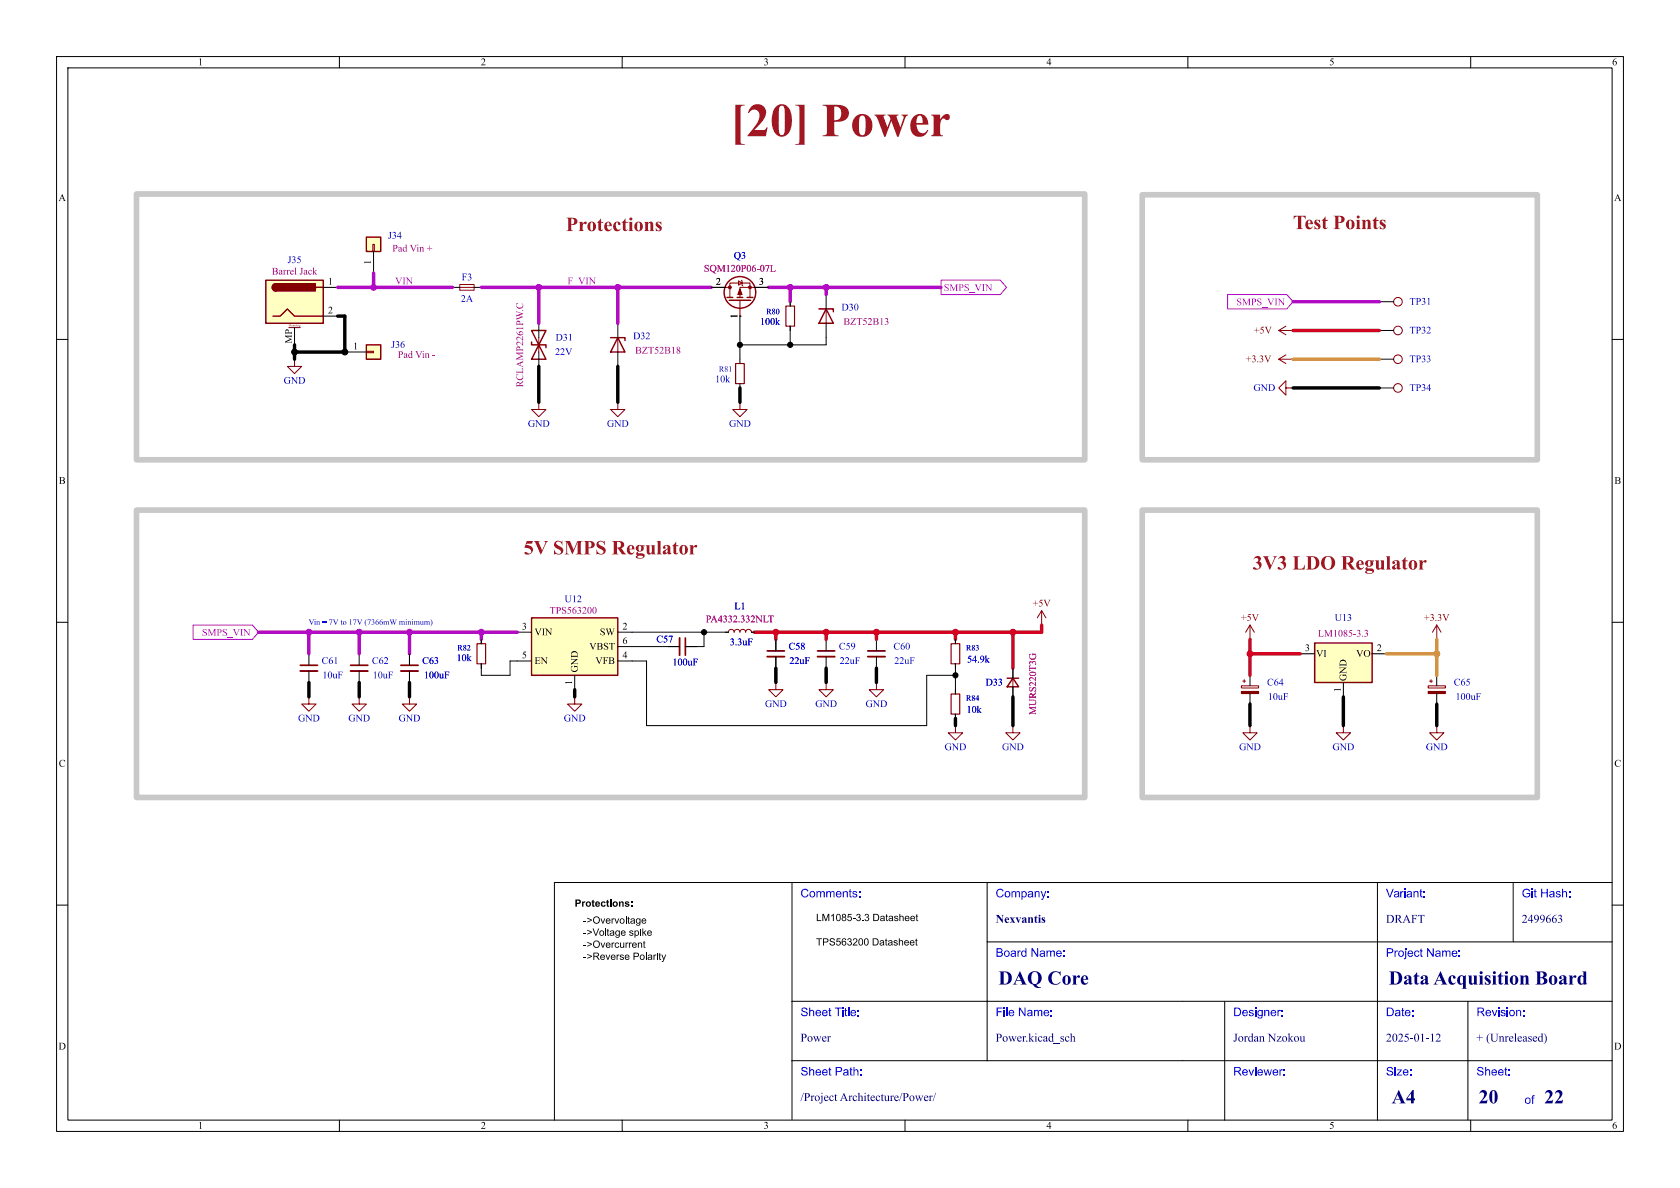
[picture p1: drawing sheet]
<svg xmlns="http://www.w3.org/2000/svg" width="297mm" height="210mm" viewBox="0 0 297 210" stroke-linecap="round" stroke-linejoin="round" font-family="sans-serif">
<g fill="none" stroke="#000" stroke-width=".18">
<path d="M10 10h277v190h-277zM12 12h273v186h-273zM60 10v2M110 10v2M160 10v2M210 10v2M260 10v2M10 60h2M285 60h2M10 110h2M54.6 115.6v2M54.6 118.6v2.1"/>
<path d="M285 110h2M140 156v42M174.5 156v31.5M243.5 156v42M267.5 156v10.5M285 156h-187v42M10 160h2M140 177h145M174.5 166.5h110.5M216.5 177v21M259.5 177v21M285 160h2"/>
<path d="M60 198v2M110 198v2M140 187.5h145M160 198v2M210 198v2M260 198v2"/>
</g>
<path d="M53.1 117.6h3" fill="none" stroke="#840000" stroke-width=".3"/>
<path d="M53.1 118.6h3" fill="none" stroke="#840000" stroke-width=".33"/>
<path d="M64.8 61h2.5v2.5h-2.5z" fill="#ffffc2"/>
<path d="M94 58.4h2.5l-2.5 5.1h2.5zM107.9 59.7h2.6v.5M109.2 59.7l1.3 2.5h-2.6zM64.8 61h2.5v2.5h-2.5zM94 60.5v.5h2.5v.5" fill="none" stroke="#840000" stroke-width=".25"/>
<path d="M81.3 50.3h2.5v1h-2.5zM81.3 50.8h2.5M95.2 59.7v2.5M109.2 59.7v2.5M64.8 62.1h1.2v.3h-1.2zM95.2 71.1v1.3h1.3l-1.3 1.3-1.2-1.3h1.2M109.2 71.1v1.3h1.3l-1.3 1.3-1.3-1.3h1.3" fill="none" stroke="#840000" stroke-width=".18"/>
<path d="M80 50.8h1.3M83.8 50.8h1.3M95.2 57.2v2.5M109.2 57.2v2.5M61 62.2h3.8M95.2 71.1h.1M95.2 62.2v2.6M109.2 71.1h.1M109.2 62.2v2.6" fill="none" stroke="#000" stroke-width=".18"/>
<path d="M232.4 113.7h10.2v7h-10.2z" fill="#ffffc2"/>
<path d="M232.4 113.7h10.2v7h-10.2z" fill="none" stroke="#840000" stroke-width=".25"/>
<path d="M139.7 53.3v.8M139.7 57.7v.7M63.5 115.6v2M63.5 118.6v2.1M229.9 115.6h2.5M242.6 115.6h2.5M54.6 123.2h.1M63.5 123.2h.1M72.4 123.2h.1M101.6 123.2h.1M237.5 120.7v2.5" fill="none" stroke="#000" stroke-width=".18"/>
<path d="M54.6 123.2v1.3h1.3l-1.3 1.2-1.3-1.2h1.3M63.5 123.2v1.3h1.3l-1.3 1.2-1.3-1.2h1.3M72.4 123.2v1.3h1.3l-1.3 1.2-1.3-1.2h1.3M101.6 123.2v1.3h1.3l-1.3 1.2-1.3-1.2h1.3" fill="none" stroke="#840000" stroke-width=".18"/>
<path d="M62 117.6h3" fill="none" stroke="#840000" stroke-width=".3"/>
<path d="M62 118.6h3" fill="none" stroke="#840000" stroke-width=".33"/>
<path d="M138.9 54.1h1.6v3.6h-1.6z" fill="none" stroke="#840000" stroke-width=".2"/>
<path d="M64.8 41.9h2.5v2.6h-2.5z" fill="#ffffc2"/>
<path d="M64.8 41.9h2.5v2.6h-2.5zM144.8 54.6h2.5v.5M146 54.6l1.3 2.6h-2.5z" fill="none" stroke="#840000" stroke-width=".25"/>
<g fill="none" stroke="#840000" stroke-width=".18">
<path d="M65.9 43.2h.3v1.3h-.3zM146 54.6v2.6M226.1 58.4l1.2 .8M226.1 58.4h2.5M227.3 57.7l-1.2 .7M130.8 71.1v1.3h1.3l-1.3 1.3-1.3-1.3h1.3M226.1 63.5l1.2 .8M226.1 63.5h2.5M227.3 68.6v-1.3l-1.2 1.3 1.2 1.3v-1.3h1.3M227.3 62.7l-1.2 .8M128.8 111.8l.1-.4 .4-.1 .3 .1 .2 .4 .1-.4 .3-.1 .4 .1 .2 .4 .2-.5h.4l.3 .2 .1 .3 .2-.4 .4-.1 .3 .1 .1 .4M184.1 108l-.7 1.2"/>
<path d="M184.1 108l.8 1.2M184.1 108v2.5M254 110.5l-.8 1.3M254 110.5l.8 1.3M254 110.5v2.5M137.2 120.7v1.2h1.2l-1.2 1.3-1.3-1.3h1.3M146 120.7v1.2h1.3l-1.3 1.3-1.2-1.3h1.2M154.9 120.7v1.2h1.3l-1.3 1.3-1.2-1.3h1.2M168.9 128.3v1.2h1.3l-1.3 1.3-1.3-1.3h1.3M237.5 128.3v1.2h1.3l-1.3 1.3-1.3-1.3h1.3M252.5 121.2h3v.4h-3zM252.7 120.4h.5"/>
<path d="M253 120.1v.6M254 128.3v1.2h1.3l-1.3 1.3-1.3-1.3h1.3"/>
<circle cx="247.1" cy="58.4" r=".76"/>
</g>
<g fill="none" stroke="#000" stroke-width=".18">
<path d="M66 44.5v3.8M146 52.1v2.5M146 57.2v2.5M228.6 58.4h.1M243.8 58.4h2.6M130.8 71.1h.1M130.8 63.5v.8M130.8 67.8v.8M228.6 68.6h.1M228.6 63.5h.1M72.4 115.6v2M72.4 118.6v2.1"/>
<path d="M85.1 113v.8M85.1 117.3v.8M118.1 114.3h2M121.2 114.3h2M128.3 111.8h.5M132.8 111.8h.5M137.2 113v2.1M137.2 116.1v2M146 113v2.1M146 116.1v2M154.9 113v2.1M154.9 116.1v2"/>
<path d="M168.9 113v.8M168.9 117.3v.8M184.1 110.5h.1M254 113h.1M254 119.4v1.8M137.2 120.7h.1M146 120.7h.1M154.9 120.7h.1M168.9 128.3h.1M168.9 121.9v.8M168.9 126.2v.8M237.5 128.3h.1"/>
<path d="M254 128.3h.1M254 122.6v1.9"/>
</g>
<path d="M70.9 117.6h3M121.2 112.8v3M135.6 115.1h3.1M144.5 115.1h3.1M153.4 115.1h3.1" fill="none" stroke="#840000" stroke-width=".3"/>
<path d="M70.9 118.6h3M120.1 112.8v3M135.6 116.1h3.1M144.5 116.1h3.1M153.4 116.1h3.1" fill="none" stroke="#840000" stroke-width=".33"/>
<path d="M130 64.3h1.6v3.5h-1.6zM84.3 113.8h1.6v3.5h-1.6zM168.1 113.8h1.6v3.5h-1.6zM168.1 122.7h1.6v3.5h-1.6z" fill="none" stroke="#840000" stroke-width=".2"/>
<path d="M252.5 122.2h3v.4h-3z" fill="#840000" stroke="#840000" stroke-width=".18"/>
<path d="M47 49.5h10.1v7.7h-10.1z" fill="#ffffc2"/>
<g fill="none" stroke="#840000" stroke-width=".25">
<path d="M47 49.5h10.1v7.7h-10.1zM48.3 55.9h1.2l1.3-1.3 1.3 1.3h5M48.8 50.2a.64 .64 0 0 0-.7 .6 .64 .64 0 0 0 .7 .6M55.9 50.8h1.2M128.5 52.6h1M128.9 53.1h3.8M130.3 52.6h1M132.1 52.6h1M178.1 119.9h2M179.1 119.9l1 1.5h-2z"/>
<circle cx="130.8" cy="51.7" r="2.79"/>
</g>
<g fill="#840000" stroke="#840000" stroke-width=".25">
<path d="M48.3 50.4l.5-.2v1.2a.63 .63 0 0 1-.6-.4 .63 .63 0 0 1 .1-.6z"/>
<path d="M48.8 50.2h7v1.2h-7z"/>
</g>
<g fill="none" stroke="#840000" stroke-width=".18">
<path d="M51.1 57.9h2M128.3 50.8h.7M129 52.6v-2.6h3.6v2.6M130.6 49.7l.6 .3-.6 .4zM130.8 53.1v2.8M131.1 49.5l.1 .2v.7l.1 .1M133.3 50.8h-2.5v1.8M52.1 63.5v1.3h-1.3l1.3 1.2 1.2-1.2h-1.2M179.1 119.9v1.5M179.1 128.3v1.2h1.2l-1.2 1.3-1.3-1.3h1.3M219.5 121.2h3v.4h-3zM219.7 120.4h.5"/>
<path d="M220 120.1v.6"/>
<circle cx="247.1" cy="53.3" r=".76"/>
<circle cx="247.1" cy="68.6" r=".76"/>
<circle cx="247.1" cy="63.5" r=".76"/>
</g>
<g fill="none" stroke="#000" stroke-width=".18">
<path d="M52.1 57.9v3.1M57.1 50.8h2.6M57.1 55.9h2.6M125.7 50.8h2.6M133.3 50.8h2.6M243.8 53.3h2.6M52.1 63.5h.1M243.8 63.5h2.6M243.8 68.6h2.6M179.1 118.1v1.8M221 119.4v1.8M179.1 128.3h.1"/>
<path d="M179.1 121.4v1.8M221 122.6v1.9"/>
</g>
<g fill="#840000" stroke="#840000" stroke-width=".18">
<path d="M130.8 51.1l.4 1h-.8z"/>
<path d="M219.5 122.2h3v.4h-3z"/>
<circle cx="129" cy="50.8" r=".25"/>
<circle cx="132.6" cy="50.8" r=".25"/>
</g>
<path d="M94 109.2h15.2v10.2h-15.2z" fill="#ffffc2"/>
<path d="M94 109.2h15.2v10.2h-15.2z" fill="none" stroke="#840000" stroke-width=".25"/>
<g fill="none" stroke="#000" stroke-width=".18">
<path d="M125.7 50.8h2.6M130.8 55.9v7.6M133.3 50.8h2.6M139.7 53.3v.8M139.7 57.7v3.3M146 59.7v1.3h-15.2M72.4 115.6v2M72.4 118.6v2.1M85.1 113v.8M91.4 111.8h2.6M94 116.8h-3.8v2.6h-5.1v-2.1M101.6 119.4v2.5"/>
<path d="M109.2 111.8h19.6M109.2 116.8h5.1v11.5h49.5v-8.9h5.1M109.2 114.3h10.9M124.5 111.8v2.5h-3.3M132.8 111.8h.5M137.2 113v2.1M137.2 116.1v2M168.9 113v.8M168.9 117.3v5.4M179.1 118.1v1.8M221 113h.1M168.9 126.2v.8"/>
<path d="M179.1 121.4v1.8M221 128.3h.1"/>
</g>
<path d="M221 110.5l-.8 1.3M221 110.5l.7 1.3M221 110.5v2.5M221 128.3v1.2h1.2l-1.2 1.3-1.3-1.3h1.3" fill="none" stroke="#840000" stroke-width=".18"/>
<path d="M166.4 49.5h10.4l1.1 1.3-1.1 1.3h-10.4zM217 52.1h10.5l1.1 1.2-1.1 1.3h-10.5zM34.1 110.5h10.5l1.1 1.3-1.1 1.2h-10.5z" fill="none" stroke="#b10bc6" stroke-width=".18"/>
<g fill="none" stroke="#b10bc6" stroke-width=".61">
<path d="M59.7 50.8h20.3M66 48.3v2.5M85.1 50.8h40.6M95.2 50.8v6.4M109.2 50.8v6.4M135.9 50.8h30.5M139.7 50.8v2.5M146 50.8v1.3M228.6 53.3h15.2M45.7 111.8h45.7M54.6 111.8v3.8M63.5 111.8v3.8"/>
<path d="M72.4 111.8v3.8M85.1 111.8v1.2"/>
</g>
<path d="M228.6 58.4h15.2M137.2 111.8v1.2M146 111.8v1.2M154.9 111.8v1.2M168.9 111.8v1.2M179.1 111.8v6.3M184.1 110.5v1.3h-50.8M221 113v6.4M221 115.6h8.9" fill="none" stroke="#d40020" stroke-width=".61"/>
<g fill="none" stroke="#000" stroke-width=".61">
<path d="M59.7 55.9h1.3v6.3h-8.9M52.1 61v2.5M95.2 64.8v6.3M109.2 64.8v6.3M130.8 68.6v2.5M228.6 68.6h15.2M137.2 118.1v2.6M146 118.1v2.6M154.9 118.1v2.6M54.6 120.7v2.5M63.5 120.7v2.5M72.4 120.7v2.5"/>
<path d="M101.6 121.9v1.3M168.9 127v1.3M179.1 123.2v5.1M221 124.5v3.8M237.5 123.2v5.1M254 124.5v3.8"/>
</g>
<path d="M228.6 63.5h15.2M245.1 115.6h8.9M254 113v6.4" fill="none" stroke="#dc8e00" stroke-width=".61"/>
<path d="M24.1 34.3h167.7v47h-167.7zM201.9 34.4h69.9v46.9h-69.9zM24.1 90.2h167.7v50.8h-167.7zM201.9 90.2h69.9v50.8h-69.9z" fill="none" stroke="#c8c8c8" stroke-width="1"/>
<g fill="#000" stroke="#000" stroke-width=".18">
<circle cx="52.1" cy="62.2" r=".52"/>
<circle cx="61" cy="62.2" r=".52"/>
<circle cx="130.8" cy="61" r=".46"/>
<circle cx="139.7" cy="61" r=".46"/>
<circle cx="124.5" cy="111.8" r=".46"/>
<circle cx="168.9" cy="119.4" r=".46"/>
</g>
<g fill="#b10bc6" stroke="#b10bc6" stroke-width=".18">
<circle cx="66" cy="50.8" r=".52"/>
<circle cx="109.2" cy="50.8" r=".52"/>
<circle cx="95.3" cy="50.8" r=".52"/>
<circle cx="139.7" cy="50.8" r=".52"/>
<circle cx="146.1" cy="50.8" r=".52"/>
<circle cx="85.1" cy="111.8" r=".52"/>
<circle cx="63.5" cy="111.8" r=".52"/>
<circle cx="54.6" cy="111.8" r=".52"/>
<circle cx="72.4" cy="111.8" r=".52"/>
</g>
<g fill="#d40020" stroke="#d40020" stroke-width=".18">
<circle cx="154.9" cy="111.8" r=".52"/>
<circle cx="137.2" cy="111.8" r=".52"/>
<circle cx="146.1" cy="111.8" r=".52"/>
<circle cx="179.1" cy="111.8" r=".52"/>
<circle cx="221" cy="115.6" r=".52"/>
<circle cx="168.9" cy="111.8" r=".52"/>
</g>
<circle cx="254" cy="115.6" r=".52" fill="#dc8e00" stroke="#dc8e00" stroke-width=".18"/>
<text font-size="8.4" fill="#a21622" x="129.1" y="26.3">[20]Power</text>
<g font-size="3.5" fill="#a21622">
<text x="100" y="41.3">Protections</text>
<text x="228.6" y="41.4">TestPoints</text>
<text x="92.6" y="98.4">5V SMPSRegulator</text>
<text x="221.5" y="101.1">3V3 LDO Regulator</text>
</g>
<g font-size="3.5" fill="#00007f">
<text x="176.5" y="174.9">DAQ Core</text>
<text x="245.5" y="174.9">DataAcquisitionBoard</text>
<text x="246" y="195.9">A4</text>
<text x="261.4" y="196">20</text>
<text x="273" y="196">22</text>
</g>
<g font-size="2.1" fill="#00f">
<text x="141.5" y="159.2">Comments:</text>
<text x="176" y="159.2">Company:</text>
<text x="245" y="159.2">Variant:</text>
<text x="269" y="159.2">Git Hash:</text>
<text x="176" y="169.7">Board Name:</text>
<text x="245" y="169.7">Project Name:</text>
<text x="141.5" y="180.2">Sheet Title:</text>
<text x="176" y="180.2">File Name:</text>
<text x="218" y="180.2">Designer:</text>
<text x="245" y="180.2">Date:</text>
<text x="261" y="180.2">Revision:</text>
<text x="141.5" y="190.7">Sheet Path:</text>
<text x="218" y="190.7">Reviewer:</text>
<text x="245" y="190.7">Size:</text>
<text x="261" y="190.7">Sheet:</text>
<text x="269.5" y="195.7">of</text>
</g>
<g font-size="2.1" fill="#00007f">
<text x="176" y="163.7">Nexvantis</text>
<text x="245" y="163.7">DRAFT</text>
<text x="269" y="163.7">2499663</text>
<text x="141.5" y="184.7">Power</text>
<text x="176" y="184.7">Power.kicad_sch</text>
<text x="218" y="184.7">JordanNzokou</text>
<text x="245" y="184.7">2025-01-12</text>
<text x="261" y="184.7">+ (Unreleased)</text>
<text x="141.5" y="195.2">/ProjectArchitecture/Power/</text>
</g>
<g font-size="1.8">
<text x="35" y="12">1</text>
<text x="85" y="12">2</text>
<text x="135" y="12">3</text>
<text x="185" y="12">4</text>
<text x="235" y="12">5</text>
<text x="285" y="12">6</text>
<text x="10.3" y="36">A</text>
<text x="285.3" y="36">A</text>
<text x="65.8" y="46.8" transform="rotate(-90 65.8 46.8)">1</text>
<text x="58" y="50.5">1</text>
<text x="126.6" y="50.5">2</text>
<text x="134.2" y="50.5">3</text>
<text x="58" y="55.6">2</text>
<text x="130.6" y="56.3" transform="rotate(-90 130.6 56.3)">1</text>
<text x="51.8" y="60.7" transform="rotate(-90 51.8 60.7)">MP</text>
<text x="62.4" y="62">1</text>
<text x="10.4" y="86">B</text>
<text x="285.4" y="86">B</text>
<text x="92.3" y="111.5">3</text>
<text x="94.5" y="112.7">VIN</text>
<text x="106" y="112.7">SW</text>
<text x="110" y="111.5">2</text>
<text x="92.3" y="116.6">5</text>
<text x="94.5" y="117.8">EN</text>
<text x="102.6" y="118.9" transform="rotate(-90 102.6 118.9)">GND</text>
<text x="104.2" y="115.3">VBST</text>
<text x="105.3" y="117.8">VFB</text>
<text x="110" y="114">6</text>
<text x="110" y="116.6">4</text>
<text x="230.7" y="115.3">3</text>
<text x="232.7" y="116.6">VI</text>
<text x="239.8" y="116.6">VO</text>
<text x="243.4" y="115.3">2</text>
<text x="101.3" y="121.1" transform="rotate(-90 101.3 121.1)">1</text>
<text x="237.2" y="122.4" transform="rotate(-90 237.2 122.4)">1</text>
<text x="238.5" y="120.4" transform="rotate(-90 238.5 120.4)">GND</text>
<text x="10.4" y="136">C</text>
<text x="285.4" y="136">C</text>
<text x="101.6" y="160.5">Protections:</text>
<text x="103.1" y="163.5">-&gt;Overvoltage</text>
<text x="103.1" y="165.6">-&gt;Voltage spike</text>
<text x="103.1" y="167.8">-&gt;Overcurrent</text>
<text x="144.3" y="167.4">TPS563200 Datasheet</text>
<text x="144.3" y="163">LM1085-3.3 Datasheet</text>
<text x="103.1" y="169.9">-&gt;Reverse Polarity</text>
<text x="10.3" y="186">D</text>
<text x="285.3" y="186">D</text>
<text x="35" y="200">1</text>
<text x="85" y="200">2</text>
<text x="135" y="200">3</text>
<text x="185" y="200">4</text>
<text x="235" y="200">5</text>
<text x="285" y="200">6</text>
</g>
<g font-size="1.8" fill="#0000c2">
<text x="50.8" y="47">J35</text>
<text x="68.6" y="42.6">J34</text>
<text x="129.7" y="46.2">Q3</text>
<text x="81.5" y="53.8">2A</text>
<text x="81.6" y="50">F3</text>
<text x="134.4" y="57.9">100k</text>
<text x="148.8" y="55.3">D30</text>
<text x="249.2" y="59.4">TP32</text>
<text x="249.2" y="54.3">TP31</text>
<text x="69.2" y="61.9">J36</text>
<text x="98.1" y="63.2">22V</text>
<text x="98.2" y="60.7">D31</text>
<text x="111.9" y="60.4">D32</text>
<text x="249.2" y="64.5">TP33</text>
<text x="50.1" y="68.3">GND</text>
<text x="126.4" y="68">10k</text>
<text x="221.6" y="69.6">GND</text>
<text x="249.2" y="69.6">TP34</text>
<text x="93.3" y="75.9">GND</text>
<text x="107.3" y="75.9">GND</text>
<text x="128.9" y="75.9">GND</text>
<text x="99.8" y="106.9">U12</text>
<text x="129.8" y="108.2">L1</text>
<text x="236" y="110.2">U13</text>
<text x="56.9" y="117.8">C61</text>
<text x="65.8" y="117.8">C62</text>
<text x="74.6" y="117.8">C63</text>
<text x="80.7" y="117.3">10k</text>
<text x="116" y="114">C57</text>
<text x="118.9" y="118.1">100uF</text>
<text x="129" y="114.5">3.3uF</text>
<text x="139.4" y="115.3">C58</text>
<text x="139.6" y="117.8">22uF</text>
<text x="148.3" y="115.3">C59</text>
<text x="148.4" y="117.8">22uF</text>
<text x="158" y="115.3">C60</text>
<text x="158.1" y="117.8">22uF</text>
<text x="171" y="117.6">54.9k</text>
<text x="57" y="120.4">10uF</text>
<text x="65.9" y="120.4">10uF</text>
<text x="74.9" y="120.4">100uF</text>
<text x="135.2" y="125.4">GND</text>
<text x="144.1" y="125.4">GND</text>
<text x="153" y="125.4">GND</text>
<text x="174.2" y="121.6">D33</text>
<text x="224" y="121.6">C64</text>
<text x="224.1" y="124.2">10uF</text>
<text x="257" y="121.6">C65</text>
<text x="257.3" y="124.2">100uF</text>
<text x="52.7" y="128">GND</text>
<text x="61.6" y="128">GND</text>
<text x="70.5" y="128">GND</text>
<text x="99.7" y="128">GND</text>
<text x="170.9" y="126.5">10k</text>
<text x="167" y="133.1">GND</text>
<text x="177.1" y="133.1">GND</text>
<text x="219.1" y="133.1">GND</text>
<text x="235.6" y="133.1">GND</text>
<text x="252.1" y="133.1">GND</text>
</g>
<g font-size="1.8" fill="#840084">
<text x="69.4" y="44.9">PadVin +</text>
<text x="48" y="49">BarrelJack</text>
<text x="124.4" y="48.5">SQM120P06-07L</text>
<text x="149.1" y="57.9">BZT52B13</text>
<text x="70.3" y="63.7">PadVin -</text>
<text x="112.3" y="63">BZT52B18</text>
<text x="92.9" y="68.5" transform="rotate(-90 92.9 68.5)">RCLAMP2261PW.C</text>
<text x="97.2" y="108.9">TPS563200</text>
<text x="124.8" y="110.5">PA4332.332NLT</text>
<text x="233" y="113">LM1085-3.3</text>
<text x="183.6" y="126.4" transform="rotate(-90 183.6 126.4)">MURS220T3G</text>
</g>
<g font-size="1.8" fill="#b10bc6">
<text x="69.8" y="50.5">VIN</text>
<text x="100.3" y="50.5">F_VIN</text>
<text x="166.8" y="51.9">SMPS_VIN</text>
<text x="218.6" y="54.4">SMPS_VIN</text>
<text x="35.7" y="112.8">SMPS_VIN</text>
</g>
<g font-size="1.8" fill="#840000">
<text x="221.7" y="59.4">+5V</text>
<text x="220.3" y="64.5">+3.3V</text>
<text x="182.6" y="107.7">+5V</text>
<text x="219.4" y="110.2">+5V</text>
<text x="251.7" y="110.2">+3.3V</text>
</g>
<g font-size="1.4" fill="#0000c2">
<text x="135.5" y="55.9">R80</text>
<text x="127.1" y="66.1">R81</text>
<text x="54.6" y="110.8">Vin = 7V to 17V (7366mWminimum)</text>
<text x="80.9" y="115.3">R82</text>
<text x="170.8" y="115.3">R83</text>
<text x="170.8" y="124.2">R84</text>
</g>
<text font-size=".5" fill="#840000" x="51" y="57.8">Mounting</text>
</svg>
